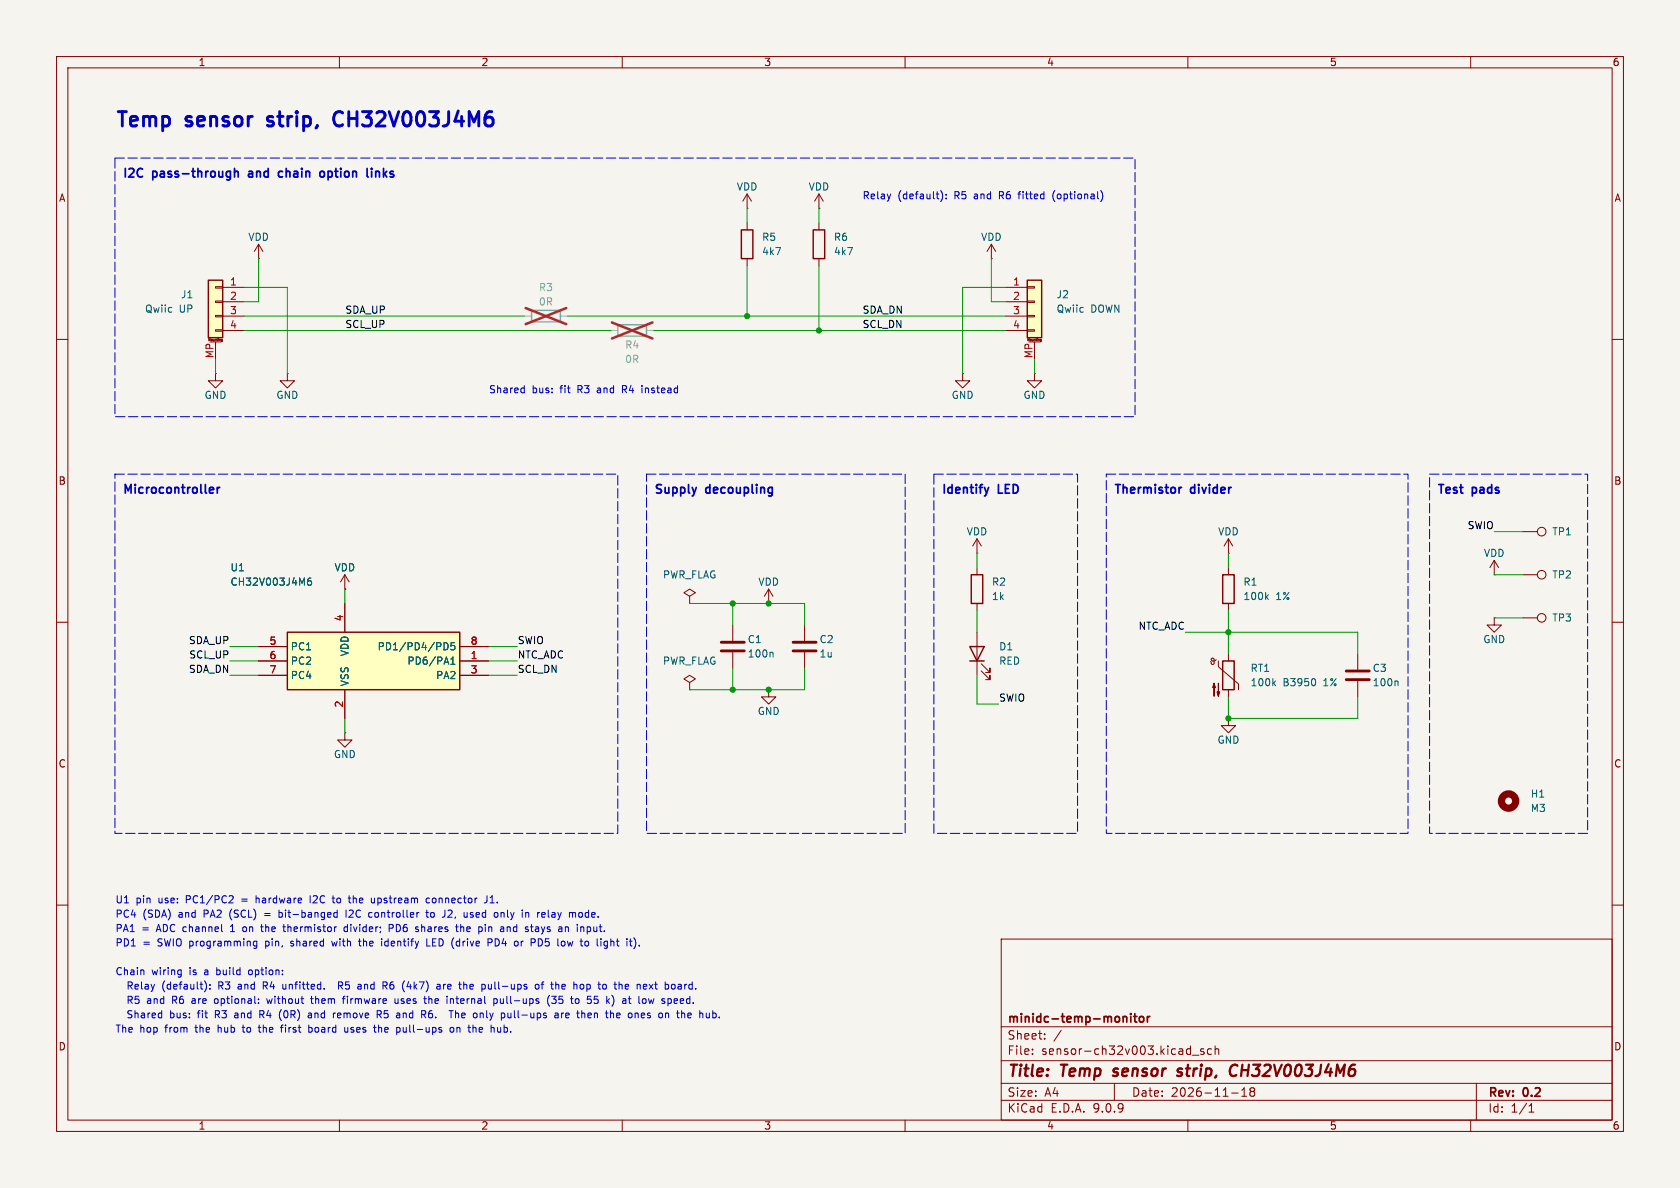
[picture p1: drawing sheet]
<svg xmlns="http://www.w3.org/2000/svg" width="297mm" height="210mm" viewBox="0 0 297 210" stroke-linecap="round" stroke-linejoin="round" font-family="sans-serif">
<path d="M0 0h297v210h-297z" fill="#f5f4ef" stroke="#f5f4ef" stroke-width=".18"/>
<g fill="none" stroke="#840000" stroke-width=".18">
<path d="M10 10h277v190h-277zM12 12h273v186h-273zM60 10v2M110 10v2M160 10v2M210 10v2M260 10v2M10 60h2M285 60h2M10 110h2M121.9 105.4l1-.6-1-.7-1 .7 1 .6v1.3M121.9 106.7h.1"/>
<path d="M264.2 109.2v1.3h1.2l-1.2 1.3-1.3-1.3h1.3M264.2 109.2h.1M269.2 109.2h2.6M285 110h2M10 160h2M177 166h108v32h-108zM285 160h2M60 198v2M110 198v2M160 198v2M177 194.5h108M177 191.5h108"/>
<path d="M177 187.5h108M177 181.5h108M182.5 186.3v.1M182.5 185.5v.1M184.7 183.6v.1M184.7 182.8v.1M187.6 182.1l-1.3 2M197 191.5v3M210 198v2M210.8 186.5h1.2M212.8 185.5l-.3-.1-.3 .2 .1 .2 .5 .2v.3h-.6M214.2 185.5l-.5-.1-.2 .3v.4l.1 .2h.6"/>
<path d="M214.8 185.5l.2-.1 .4 .1 .1 .9M214.8 184.9v1.5M217.7 193.2h1.2M219.5 193.8h.9M219.5 192.7l.5-.4v1.5M221.2 192.9l-.2 .3v.5l.2 .1 .5-.1 .1-.2-.1-.4-.2-.2M221.2 192.9l-.2-.2 .2-.4 .5 .1 .1 .2-.3 .3M221.2 192.9h.3M260 198v2M261 191.5v6.5M270.3 196.6h.9M270.3 195.5l.4-.4v1.5"/>
<circle cx="272.5" cy="109.2" r=".76"/>
</g>
<path d="M196.7 190.1l.2 .1M197 189l-.2 .3 .1 .1M209 189a.49 .49 0 0 0-.8 .3l.1 .1 .6 .2 .1 .3-.4 .3-.5-.1M217.5 189.7a.66 .66 0 0 0 1.1 .3M218.8 188.4a.8 .8 0 0 0-.9-.1 .8 .8 0 0 0-.5 .8" fill="none" stroke="#840000" stroke-width=".4"/>
<path d="M199.9 179.2v.1M199.9 179.7v1M200.4 179.7h.6M200.6 179.2v1.3l.4 .2M201.6 179.8l.3-.1 .3 .3v.4l-.3 .3-.3-.1-.2-.2v-.4zM202.8 179.7v1M203.3 179.7l-.3 .1-.2 .2" fill="none" stroke="#840000" stroke-width=".3"/>
<path d="M50.8 111.8h30.5v10.1h-30.5z" fill="#ffffc2"/>
<path d="M143.8 40.6h2v5.1h-2zM50.8 111.8h30.5v10.1h-30.5z" fill="none" stroke="#840000" stroke-width=".25"/>
<g fill="none" stroke="#840000" stroke-width=".18">
<path d="M144.8 39.4v1.2M144.8 45.7v1.3M170.2 66v1.3h1.2l-1.2 1.3-1.3-1.3h1.3M170.2 66h.1M182.9 66v1.3h1.2l-1.2 1.3-1.3-1.3h1.3M182.9 66h.1M264.2 99.1l-.8 1.2M264.2 99.1l.7 1.2M264.2 99.1v2.5M45.7 114.3h5.1M45.7 116.8h5.1M45.7 119.4h5.1"/>
<path d="M61 104.1h.1M61 101.6v2.5M61 106.7v5.1M61 101.6l-.8 1.3M61 101.6l.7 1.3M81.3 114.3h5.1M81.3 116.8h5.1M81.3 119.4h5.1M264.2 101.6h.1M61 129.5v1.3h1.2l-1.2 1.3-1.3-1.3h1.3M61 129.5h.1M61 121.9v5.1"/>
</g>
<path d="M55 102.2h-.4a.86 .86 0 0 0 0 1.2l.4-.1 .1-.4-.3-.2h-.2l-.2 .2M78.5 113.6a.64 .64 0 0 1 .7 .6 .64 .64 0 0 1-.7 .7M79.7 117.4h.7M79.7 116.5l.4-.4v1.3M80.4 113.6h-.6l-.1 .6 .2-.1 .4 .1 .1 .1v.5l-.2 .1-.5-.1" fill="none" stroke="#006464" stroke-width=".18"/>
<path d="M181.6 49.5h2.5v10.2h-2.5z" fill="#ffffc2"/>
<path d="M131.1 40.6h2v5.1h-2zM181.6 49.5h2.5v10.2h-2.5z" fill="none" stroke="#840000" stroke-width=".25"/>
<g fill="none" stroke="#840000" stroke-width=".18">
<path d="M132.1 36.8h.1M132.1 34.3l-.8 1.3M132.1 34.3l.7 1.3M132.1 34.3v2.5M132.1 39.4v1.2M144.8 36.8h.1M144.8 34.3l-.8 1.3M144.8 34.3l.7 1.3M144.8 34.3v2.5M132.1 45.7v1.3M175.3 45.7h.1M175.3 43.2l-.8 1.3"/>
<path d="M175.3 43.2l.7 1.3M175.3 43.2v2.5M177.8 50.8h3.8M177.8 53.3h3.8M177.8 55.9h3.8M177.8 58.4h3.8M181.6 50.7h1.3v.2h-1.3zM181.6 53.2h1.3v.3h-1.3zM181.6 55.8h1.3v.2h-1.3zM181.6 58.3h1.3v.2h-1.3zM184.1 60v.3l-.2 .1M181.9 60.5h2"/>
<path d="M182.9 60.5v3M183.9 60v.2h.2M183.9 60h.1M183.9 60h.2M135.9 106.7h.1M135.9 104.1l-.8 1.3M135.9 104.1l.8 1.3M135.9 104.1v2.6M269.2 101.6h2.6"/>
<circle cx="272.5" cy="101.6" r=".76"/>
</g>
<path d="M94 54.9h5.1v2h-5.1z" fill="none" stroke="#9c9b98" stroke-width=".25"/>
<path d="M92.7 55.9h1.3M99.1 55.9h1.2" fill="none" stroke="#9c9b98" stroke-width=".18"/>
<path d="M92.9 54.5l7.2 2.8M100.1 54.5l-7.2 2.8" fill="none" stroke="#e12e31" stroke-width=".46"/>
<path d="M36.8 49.5h2.6v10.2h-2.6z" fill="#ffffc2"/>
<path d="M36.8 49.5h2.6v10.2h-2.6zM171.4 114.3h2.6l-1.3 2.5zM171.4 116.8h2.6M171.7 101.6h2v5.1h-2zM216.2 101.6h2v5.1h-2zM216.2 116.8h2v5.1h-2z" fill="none" stroke="#840000" stroke-width=".25"/>
<g fill="none" stroke="#840000" stroke-width=".18">
<path d="M38.1 50.7h1.3v.2h-1.3zM38.1 53.2h1.3v.3h-1.3zM38.1 55.8h1.3v.2h-1.3zM38.1 58.3h1.3v.2h-1.3zM39.3 60v.3l-.2 .1M39.4 50.8h3.8M39.4 53.3h3.8M39.4 55.9h3.8M39.4 58.4h3.8M45.7 45.7h.1M45.7 43.2l-.7 1.3M45.7 43.2l.8 1.3"/>
<path d="M45.7 43.2v2.5M37.1 60.5h2M38.1 66v1.3h1.3l-1.3 1.3-1.3-1.3h1.3M38.1 66h.1M38.1 60.5v3M39.1 60.2h.1M39.3 60.2h-.1M39.3 60h-.2v.2M50.8 66v1.3h1.3l-1.3 1.3-1.3-1.3h1.3M50.8 66h.1M172.7 97.8h.1M172.7 95.3l-.7 1.2"/>
<path d="M172.7 95.3l.8 1.2M172.7 95.3v2.5M217.2 97.8h.1M217.2 95.3v2.5M217.2 95.3l-.8 1.2M217.2 95.3l.7 1.2M269.2 94h2.6M45.7 114.3h5.1M45.7 116.8h5.1M45.7 119.4h5.1M61 104.1h.1M61 106.7v5.1"/>
<path d="M81.3 114.3h5.1M81.3 116.8h5.1M81.3 119.4h5.1M129.5 110.5v2.8M129.5 115.3v2.8M142.2 110.5v2.8M142.2 115.3v2.8M172.7 100.3v1.3M172.7 106.7v1.3M172.7 111.8v7.6M173.5 118.6l1.5 1.5v-.7v.7h-.8M173.5 117.3l1.5 1.6v-.8v.8h-.8"/>
<path d="M215 116.6l-.2 .2-.4 .1-.2-.2v-.3l.2-.1 .2 .2v.8l-.1 .2-.3-.1-.2-.4M215.4 116.8v1.1l3.5 3v1M217.2 100.3v1.3M217.2 106.7v1.3M217.2 115.6v1.2M240 115.6v2.8M61 121.9v5.1M121.9 120.7l1-.7-1-.6-1 .6 1 .7v1.2M121.9 121.9h.1M135.9 121.9v1.3h1.3l-1.3 1.3-1.3-1.3h1.3M135.9 121.9h.1M217.2 127v1.3h1.2l-1.2 1.2-1.3-1.2h1.3"/>
<path d="M217.2 127h.1M217.2 121.9v1.3M240 120.4v2.8"/>
<circle cx="272.5" cy="94" r=".76"/>
</g>
<path d="M127.5 113.5h4.1M127.5 115.1h4.1M140.2 113.5h4.1M140.2 115.1h4.1M238 118.6h4.1M238 120.1h4.1" fill="none" stroke="#840000" stroke-width=".51"/>
<path d="M55 102.2h-.4a.86 .86 0 0 0 0 1.2l.4-.1 .1-.4-.3-.2h-.2l-.2 .2M78.5 113.6a.64 .64 0 0 1 .7 .6 .64 .64 0 0 1-.7 .7M79.7 117.4h.7M79.7 116.5l.4-.4v1.3M80.4 113.6h-.6l-.1 .6 .2-.1 .4 .1 .1 .1v.5l-.2 .1-.5-.1M136.5 115.3l.2 .2v.6M223.9 105.5l.3 .5M224.2 105.1l-.4 .5M225.1 120.7l.4 .5M225.5 120.4l-.5 .5M232.5 120.1l.1 .3-.1 .7M247 120.4l.2 .2v.6" fill="none" stroke="#006464" stroke-width=".18"/>
<g fill="#840000" stroke="#840000" stroke-width=".18">
<path d="M214.6 120.8l.3 .7h-.5l.2-.7v2.3z"/>
<path d="M215.4 120.8v2.3l-.3-.8h.5l-.2 .8z"/>
</g>
<circle cx="266.7" cy="141.6" r="1.27" fill="none" stroke="#840000" stroke-width="1.3"/>
<path d="M109.2 57.4h5.1v2h-5.1z" fill="none" stroke="#9c9b98" stroke-width=".25"/>
<path d="M107.9 58.4h1.3M114.3 58.4h1.3" fill="none" stroke="#9c9b98" stroke-width=".18"/>
<path d="M108.2 57l7.1 2.8M115.3 57l-7.1 2.8" fill="none" stroke="#e12e31" stroke-width=".46"/>
<g fill="none" stroke="#009600" stroke-width=".18">
<path d="M132.1 36.8v2.6M144.8 36.8v2.6M43.2 58.4h64.7M43.2 55.9h49.5M43.2 50.8h7.6v15.2M45.7 45.7v7.6h-2.5M100.3 55.9h77.5M115.6 58.4h62.2M132.1 47v8.9M144.8 47v11.4M175.3 45.7v7.6h2.5M177.8 50.8h-7.6v15.2"/>
<path d="M38.1 63.5v2.5M182.9 63.5v2.5M172.7 97.8v2.5M217.2 97.8v2.5M264.2 94h5M40.6 116.8h5.1M40.6 114.3h5.1M40.6 119.4h5.1M61 104.1v2.6M86.4 116.8h5M86.4 114.3h5M86.4 119.4h5"/>
<path d="M121.9 106.7h20.3v3.8M129.5 106.7v3.8M129.5 118.1v3.8M142.2 118.1v3.8h-20.3M172.7 119.4v5.1h3.8M172.7 108v3.8M209.5 111.8h30.5v3.8M217.2 108v7.6M264.2 101.6h5M264.2 109.2h5M61 127v2.5M217.2 123.2v3.8h22.8v-3.8"/>
</g>
<g fill="none" stroke="#0000c2" stroke-width=".18">
<path d="M166.3 33.7a1.46 1.46 0 0 1 0 1.9M167.3 35v.1M167.3 34.4v.1M180 34.3h.4M180.2 33.9l-.1 1.2M186.5 33.7a1.46 1.46 0 0 0 0 1.9M194.8 33.9l.2 .6-.2 .9M92.6 68.6l.1 .1M92.7 68.2v1.2M92.7 69.4h-.1M110 68.8h.5M110.5 68.2h-.5v1.2"/>
<path d="M113.5 68.2v.1M113.5 68.6v.8M41 158.3l.2 .3v.3l-.8 .7h.8M45.3 158.3v1.3M45.5 158.8l-.2 .1M54.8 158.3v1.3M58.7 158.8h.5M58.9 159.5l.3 .1M61.5 158.8h.5M61.9 159.6h.1M66.2 159.5l-.4 .1M66.2 158.8v.8"/>
<path d="M75.9 158.8h-.3l-.3 .2 .2 .5h.4M76.5 158.9v.6M86.1 158.3v.9a.41 .41 0 0 1-.5 .4M86.6 159.6h.8M87 158.3l-.4 .4M31.9 171.5h.1M32 171.5v1l-.1 .2M32 172.2l-.1 .1M34.1 176.5l-.1 .1M34.1 176.9l-.2 .2 .2 .3M36.4 173.8l.1 .4-.1 .8M37.1 174.7v.1"/>
<path d="M37.1 174.1v.1M38.1 179.3h.5M38.3 176.5l-.3 .1-.1 .2 .1 .5 .3 .1M38.6 178.7h-.5v1.2M39.2 164.6l.1 .1M40.7 164.7h.8M40.9 163.7l-.2 .1M41.5 179.7l.1 .2h.3M41.9 179.1h-.4M41.9 179.4h-.3l-.1 .2M42.3 174l-.2 .1M42.3 174.4l-.2 .1 .2 .3"/>
<path d="M43 163.9l-.1 .2 .1 .5M44.1 171.5l-.2 .2 .2 .5M45.4 166.4v1l-.2 .2h-.3M45.4 166.4h-.4l-.2 .2 .1 .6h.5M46.1 163.8h.4M46.2 179.3l.5 .6M46.2 163.4v1.1l.3 .2M46.5 174.2h.5M46.5 178.7h-.6v1.2M46.5 179.3h-.6M46.8 161.5h1M46.8 161.8h1"/>
<path d="M46.8 174.2l.5 .6M47 173.6h-.5v1.2M47.2 176.5l.2 .9 .2-.6 .3 .6M49.3 160.9v1.2M49.3 162.1h.4M49.7 161.3l-.4 .1M50 163.8h.5M50.2 163.4v1.1l.3 .2M50.5 174.7l-.3 .1M51.4 167.2h.1M51.6 166.4l-.2 .2 .2 .2M54.5 179.1h.5l.1 .8"/>
<path d="M54.5 179.9h.6M54.9 176.5h.5M55.1 176.1v1.1l.3 .2M55.1 179.4l-.6 .1M58.6 166.4l.3 .8 .2-.6M59 161.9l.2 .2h.4M59.6 161.4l-.4-.1-.2 .2M59.6 160.9v1.2M59.8 174.2h.7l.1-.2-.1-.3-.7-.1v1.2M60.1 179.1h-.3l-.1 .2v.6h.4M60.2 174.2l.4 .6M60.3 179.4l-.6 .1"/>
<path d="M60.5 176.5h.5M61 176.1l-.3 .2M61.2 160.9v1.2M61.4 176.1v.1M61.4 176.5v.9M61.4 163.4v1.3M61.4 163.9l-.3-.1-.3 .3 .1 .5h.5M61.8 160.9l-.1 .1M62.4 161.4l-.7 .7h.8M63.4 166.4h.4M63.5 166v1l.3 .2M65.4 161.3l.4 .1"/>
<path d="M65.8 162.1h-.4M66.7 178.7h.5l.2 .2-.1 .4h-.6M67 179.3l.4 .6M67.9 179.8l.2 .1M68 174.2l.4 .6M68.3 166.4l-.3 .2v.4l.3 .2M68.4 173.7v.4M68.6 178.7h-.6l-.1 .6 .2-.2M68.8 164.1l.6-.1 .1-.2v-.3l-.7-.1v1.3M69.1 173.7a.99 .99 0 0 0-.1 1.1h.2M69.2 174.1l-.3 .2M69.8 176.5l.1 .8 .3 .1 .2-.1"/>
<path d="M70.4 176.5v.9M70.9 177.3l.1 .1M71 176.6v.3M71.6 179.1l-.3 .1M71.9 174.4h.8M72.5 174v.8M74.5 163.4v1.3M74.6 163.9l-.1 .1M75.3 161.3h.5M75.5 166v1.2h.6M75.5 160.9v1.1l.3 .1M75.8 176.7l.4-.2 .2 .2"/>
<path d="M75.8 176.1v1.3M76.4 178.7h-.4a.86 .86 0 0 0 0 1.2h.4M76.4 179.2l-.4-.1-.2 .3M76.4 161.3l-.3 .2v.4l.3 .2M77.6 174l.2 .2v.6M77.8 174.8h-.1M77.8 174.3l-.1 .1M78.4 174v.8M78.8 174l-.4 .2M79.4 178.7h.7M79.4 160.9l-.2 .1M79.8 176.5l.4 .2v.7"/>
<path d="M79.9 161.4l-.8 .7h.8M80.5 179.2l.2-.1h.3l.1 .8M80.5 178.7v1.2M80.5 163.8h.5M80.9 164.7h.1M81.4 164l.4-.2 .2 .2M81.4 163.4v1.3M83.1 174.1v.7M83.1 162.1h.4M83.5 161.3l-.4 .2 .1 .2h.3M83.7 174.3l-.6 .1M85.8 163.4v.1"/>
<path d="M85.8 163.8v.9M86.3 166h.5l.2 .2-.1 .4h-.6M86.9 174v.8M86.9 174.7l-.2 .1M87.3 176.6l.4-.1 .2 .3-.1 .5h-.5M87.9 166h-.4v1.2h.4M88.5 176.5v.8l.3 .1 .2-.1M88.6 161.3v.8M88.9 161.3l-.3 .1M89 176.5v.9M89.7 164l.3-.2 .2 .2M89.7 163.8v.9"/>
<path d="M90.9 178.7v1l.2 .2M92.1 166.4v.8M92.5 166.4l-.4 .2M93.3 161.3l.2 .2v.6M93.8 163.8h.5M94.1 164.7h.2M94.7 174.1l.2-.1 .3 .1 .1 .5-.1 .2h-.3l-.2-.1zM95 163.8l-.3 .1M95.1 164.2h-.3l-.2 .2 .1 .2 .4 .1M95.2 166l.6 .1M95.7 174h.4M95.8 167l-.6 .2"/>
<path d="M96.1 173.6l-.3 .2v1M96.9 160.9v1.1l.2 .1M97.2 175.9a1.46 1.46 0 0 0 0 2M97.5 176.1h.8l-.4 .5 .4 .1v.6l-.2 .1-.6-.1M98.3 179.1h.2l.2 .2v.6M98.7 179.9h-.4M98.7 179.4h-.4M99.3 179.1v.8M99.5 174l.4 .1v.2l-.6 .1M99.6 179.1l-.3 .2M99.9 174.8h-.4M100 179.5l.6-.1-.1-.3h-.3l-.2 .2 .1 .6h.4"/>
<path d="M100 163.9h.4l.1 .8M100.3 166.4l.3 .8 .2-.6M102.3 176.7v.6M102.8 161.4l-.3-.1-.2 .2 .1 .5 .1 .1h.3M103.8 174.8h.4M103.8 174.1h.4M103.8 174v1.3M103.8 163.9l.4-.1 .2 .3M104.4 164.4l-.2 .3-.4-.1M104.5 179.1v.3l-.6 .1M105.7 176.7v.6M108.5 174h.5"/>
<path d="M108.7 173.6l.1 1.2M109.4 179.1l.2 .3-.6 .1M109.6 179.9h-.2M112.2 166l.2 .6-.2 .9M113 167.1v.1M113.8 179.1l.2 .3-.6 .1M113.9 179.9h-.1M114.8 174l.6 .8M115.4 174l-.6 .8M115.6 176.5l-.2 .9M115.7 174h.5M115.9 173.6v1.1l.2 .1"/>
<path d="M119.6 179.1h.5M119.6 176.5l.2 .3-.6 .2M119.7 177.3l-.1 .1M119.8 178.7v1l.3 .2M120.4 174.1v.7M120.4 174.8h-.1M120.4 174.3l-.1 .1M121.1 174v.8M121.2 174.1l-.1 .1M127.2 179.8v.1M42.8 181.6h.5M43 181.2v1.2"/>
<path d="M45.6 181.6h.5M45.8 181.2v1.1l.3 .2M49.6 181.6h.5M50.1 181.2l-.3 .2v1.1M54.6 181.7l.4-.1 .2 .3-.1 .5h-.5M54.6 181.2v1.3M60.9 181.6l.1 .8 .3 .1 .2-.2M61.5 181.6v.9M66.9 181.2v1.3M67.3 181.6l-.4 .1M71.3 181.6v.7l.2 .2M79.7 181.7l.3-.1 .2 .3v.3l-.2 .3-.3-.1-.1-.2z"/>
<path d="M80.8 181.6v.9M81.1 181.6l-.3 .1M84.1 181.7l.1 .8M88.5 182.3l-.2 .2-.3-.1M88.5 181.6v.9"/>
</g>
<g fill="none" stroke="#0000c2" stroke-width=".3">
<path d="M41.5 29.8v1.5M41.5 30.4l.2-.1 .3 .1 .1 .9M44 30.8v.4M49.9 30.4l-.4-.1-.3 .3v.4l.2 .2h.5M56.7 30.4l.4-.1 .3 .3-.1 .6-.2 .1-.4-.1M65.7 29.8v.1M65.7 30.3v1M66.4 30.3v1M66.9 30.3l-.5 .1M37.7 86.2l.1 .3-.8 .2M38.4 86.2v1M38.8 86.2h-.2l-.2 .3"/>
<path d="M174.8 86.2l-.4 1M208.9 86.2h-.3"/>
</g>
<path d="M60.4 19.9a.98 .98 0 0 0-1 0 .98 .98 0 0 0-.4 .9 1.08 1.08 0 0 0 .3 1.2 1.08 1.08 0 0 0 1.1 .2M47.3 22.2l.2 .1M47.4 20.7l-.1 .2 .1 .4" fill="none" stroke="#0000c2" stroke-width=".51"/>
<path d="M20.3 27.9h180.4v45.8h-180.4zM20.3 83.8h88.9v63.5h-88.9zM114.3 83.8h45.7v63.5h-45.7zM165.1 83.8h25.4v63.5h-25.4zM195.6 83.8h53.3v63.5h-53.3zM252.7 83.8h28v63.5h-28z" fill="none" stroke="#0000c2" stroke-width=".18" stroke-dasharray="1.7 .6"/>
<g fill="#009600" stroke="#009600" stroke-width=".18">
<circle cx="217.2" cy="127" r=".46"/>
<circle cx="217.2" cy="111.8" r=".46"/>
<circle cx="135.9" cy="106.7" r=".46"/>
<circle cx="129.5" cy="106.7" r=".46"/>
<circle cx="132.1" cy="55.9" r=".46"/>
<circle cx="144.8" cy="58.4" r=".46"/>
<circle cx="129.5" cy="121.9" r=".46"/>
<circle cx="135.9" cy="121.9" r=".46"/>
</g>
<g font-size="3.5" fill="#0000c2">
<text x="20.3" y="22.6">Temp</text>
<text x="33.1" y="22.6">sensor</text>
<text x="48.5" y="22.6">strip,</text>
<text x="61.2" y="22.6">CH32V003J4M6</text>
</g>
<g font-size="2.8" fill="#840000">
<text x="178" y="190.9">Title:</text>
<text x="187.7" y="190.9">Temp</text>
<text x="197.7" y="190.9">sensor</text>
<text x="209.8" y="190.9">strip,</text>
<text x="219.9" y="190.9">CH32V003J4M6</text>
</g>
<g font-size="2.1" fill="#0000c2">
<text x="21.6" y="31.5">I2C</text>
<text x="27.1" y="31.5">pass-through</text>
<text x="44.7" y="31.5">and</text>
<text x="50.6" y="31.5">chain</text>
<text x="58.5" y="31.5">option</text>
<text x="67.4" y="31.5">links</text>
<text x="21.6" y="87.4">Microcontroller</text>
<text x="115.6" y="87.4">Supply</text>
<text x="124.9" y="87.4">decoupling</text>
<text x="166.4" y="87.4">Identify</text>
<text x="176.6" y="87.4">LED</text>
<text x="196.8" y="87.4">Thermistor</text>
<text x="210.6" y="87.4">divider</text>
<text x="254" y="87.4">Test</text>
<text x="260.3" y="87.4">pads</text>
</g>
<g font-size="2.1" fill="#840000">
<text x="178" y="184">Sheet:</text>
<text x="178" y="181.2">minidc-temp-monitor</text>
<text x="178" y="186.7">File:</text>
<text x="184.1" y="186.7">sensor-ch32v003.kicad_sch</text>
<text x="178" y="196.9">KiCad</text>
<text x="178" y="194.1">Size:</text>
<text x="184.7" y="194.1">A4</text>
<text x="185.7" y="196.9">E.D.A.</text>
<text x="193.3" y="196.9">9.0.9</text>
<text x="200" y="194.1">Date:</text>
<text x="207" y="194.1">2026-11-18</text>
<text x="263" y="194.3">Rev:</text>
<text x="263" y="196.9">Id:</text>
<text x="267.1" y="196.9">1/1</text>
<text x="269.4" y="194.3">0.2</text>
</g>
<g font-size="1.8" fill="#840000">
<text x="35" y="11.9">1</text>
<text x="85" y="11.9">2</text>
<text x="135" y="11.9">3</text>
<text x="185" y="11.9">4</text>
<text x="235" y="11.9">5</text>
<text x="285" y="11.9">6</text>
<text x="10.3" y="35.9">A</text>
<text x="285.3" y="35.9">A</text>
<text x="10.3" y="85.9">B</text>
<text x="285.3" y="85.9">B</text>
<text x="10.3" y="135.9">C</text>
<text x="285.3" y="135.9">C</text>
<text x="10.3" y="185.9">D</text>
<text x="285.3" y="185.9">D</text>
<text x="35" y="199.9">1</text>
<text x="85" y="199.9">2</text>
<text x="135" y="199.9">3</text>
<text x="185" y="199.9">4</text>
<text x="235" y="199.9">5</text>
<text x="285" y="199.9">6</text>
</g>
<g font-size="1.8" fill="#006464">
<text x="130.2" y="33.9">VDD</text>
<text x="142.9" y="33.9">VDD</text>
<text x="43.8" y="42.8">VDD</text>
<text x="134.6" y="42.8">R5</text>
<text x="134.6" y="45.3">4k7</text>
<text x="147.3" y="42.8">R6</text>
<text x="147.3" y="45.3">4k7</text>
<text x="173.3" y="42.8">VDD</text>
<text x="31.9" y="52.9">J1</text>
<text x="186.7" y="52.9">J2</text>
<text x="25.5" y="55.5">Qwiic</text>
<text x="31.7" y="55.5">UP</text>
<text x="186.7" y="55.5">Qwiic</text>
<text x="192.8" y="55.5">DOWN</text>
<text x="36.1" y="70.7">GND</text>
<text x="48.8" y="70.7">GND</text>
<text x="168.1" y="70.7">GND</text>
<text x="180.8" y="70.7">GND</text>
<text x="170.8" y="94.8">VDD</text>
<text x="215.3" y="94.8">VDD</text>
<text x="274.3" y="94.8">TP1</text>
<text x="40.6" y="101.2">U1</text>
<text x="59" y="101.2">VDD</text>
<text x="262.2" y="98.7">VDD</text>
<text x="40.6" y="103.7">CH32V003J4M6</text>
<text x="117.1" y="102.5">PWR_FLAG</text>
<text x="134" y="103.7">VDD</text>
<text x="175.3" y="103.7">R2</text>
<text x="175.3" y="106.3">1k</text>
<text x="219.7" y="103.7">R1</text>
<text x="219.7" y="106.3">100k</text>
<text x="225.5" y="106.3">1%</text>
<text x="274.3" y="102.5">TP2</text>
<text x="132.1" y="113.9">C1</text>
<text x="144.8" y="113.9">C2</text>
<text x="262.1" y="113.9">GND</text>
<text x="274.3" y="110.1">TP3</text>
<text x="51.3" y="115.2">PC1</text>
<text x="51.3" y="117.7">PC2</text>
<text x="61.8" y="116.1" transform="rotate(-90 61.8 116.1)">VDD</text>
<text x="66.7" y="115.2">PD1/PD4/PD5</text>
<text x="71.9" y="117.7">PD6/PA1</text>
<text x="117.1" y="117.7">PWR_FLAG</text>
<text x="132.1" y="116.4">100n</text>
<text x="144.8" y="116.4">1u</text>
<text x="176.5" y="115.2">D1</text>
<text x="176.5" y="117.7">RED</text>
<text x="221" y="119">RT1</text>
<text x="242.6" y="119">C3</text>
<text x="51.3" y="120.2">PC4</text>
<text x="61.8" y="121.4" transform="rotate(-90 61.8 121.4)">VSS</text>
<text x="77" y="120.2">PA2</text>
<text x="221" y="121.5">100k</text>
<text x="226.8" y="121.5">B3950</text>
<text x="234.1" y="121.5">1%</text>
<text x="242.6" y="121.5">100n</text>
<text x="133.9" y="126.6">GND</text>
<text x="215.1" y="131.7">GND</text>
<text x="58.9" y="134.2">GND</text>
<text x="270.5" y="143.7">M3</text>
<text x="270.5" y="141.2">H1</text>
</g>
<g font-size="1.8" fill="#0000c2">
<text x="152.4" y="35.3">Relay</text>
<text x="158.7" y="35.3">(default):</text>
<text x="168.8" y="35.3">R5</text>
<text x="172.5" y="35.3">and</text>
<text x="177.1" y="35.3">R6</text>
<text x="180.8" y="35.3">fitted</text>
<text x="186.9" y="35.3">(optional)</text>
<text x="86.4" y="69.6">Shared</text>
<text x="94.1" y="69.6">bus:</text>
<text x="99.2" y="69.6">fit</text>
<text x="102.4" y="69.6">R3</text>
<text x="106" y="69.6">and</text>
<text x="110.7" y="69.6">R4</text>
<text x="114.3" y="69.6">instead</text>
<text x="20.3" y="159.8">U1</text>
<text x="24" y="159.8">pin</text>
<text x="28.1" y="159.8">use:</text>
<text x="33.1" y="159.8">PC1/PC2</text>
<text x="43.1" y="159.8">=</text>
<text x="45.9" y="159.8">hardware</text>
<text x="55.6" y="159.8">I2C</text>
<text x="59.9" y="159.8">to</text>
<text x="62.9" y="159.8">the</text>
<text x="67.1" y="159.8">upstream</text>
<text x="77" y="159.8">connector</text>
<text x="87.6" y="159.8">J1.</text>
<text x="20.3" y="167.4">PD1</text>
<text x="20.3" y="164.9">PA1</text>
<text x="20.3" y="162.3">PC4</text>
<text x="25.1" y="164.9">=</text>
<text x="25.2" y="167.4">=</text>
<text x="25.2" y="162.3">(SDA)</text>
<text x="27.8" y="164.9">ADC channel</text>
<text x="28" y="167.4">SWIO programming</text>
<text x="31.7" y="162.3">and</text>
<text x="36.3" y="162.3">PA2</text>
<text x="41" y="162.3">(SCL)</text>
<text x="41.2" y="164.9">1</text>
<text x="43.6" y="164.9">on</text>
<text x="47.1" y="164.9">the</text>
<text x="47.4" y="167.4">pin,</text>
<text x="50.1" y="162.3">bit-banged</text>
<text x="51.2" y="164.9">thermistor</text>
<text x="52.1" y="167.4">shared</text>
<text x="59.6" y="167.4">with</text>
<text x="62.1" y="164.9">divider;</text>
<text x="62.2" y="162.3">I2C</text>
<text x="64.6" y="167.4">the</text>
<text x="66.5" y="162.3">controller</text>
<text x="68.7" y="167.4">identify</text>
<text x="70.2" y="164.9">PD6</text>
<text x="75.1" y="164.9">shares</text>
<text x="76.9" y="167.4">LED (drive</text>
<text x="76.9" y="162.3">to</text>
<text x="79.9" y="162.3">J2,</text>
<text x="82.5" y="164.9">the</text>
<text x="83.9" y="162.3">used</text>
<text x="86.7" y="164.9">pin</text>
<text x="88.1" y="167.4">PD4</text>
<text x="89.5" y="162.3">only</text>
<text x="90.8" y="164.9">and</text>
<text x="93" y="167.4">or</text>
<text x="94.6" y="162.3">in</text>
<text x="95.4" y="164.9">stays</text>
<text x="96.1" y="167.4">PD5</text>
<text x="97.5" y="162.3">relay</text>
<text x="101.1" y="167.4">low</text>
<text x="101.4" y="164.9">an</text>
<text x="103.3" y="162.3">mode.</text>
<text x="104.9" y="164.9">input.</text>
<text x="105.4" y="167.4">to</text>
<text x="108.4" y="167.4">light</text>
<text x="20.3" y="172.5">Chain</text>
<text x="26.8" y="172.5">wiring</text>
<text x="33.6" y="172.5">is</text>
<text x="36.4" y="172.5">a</text>
<text x="38.7" y="172.5">build</text>
<text x="44.6" y="172.5">option:</text>
<text x="22.7" y="175">Relay</text>
<text x="22.7" y="177.6">R5</text>
<text x="26.3" y="177.6">and</text>
<text x="29" y="175">(default):</text>
<text x="30.9" y="177.6">R6</text>
<text x="34.6" y="177.6">are</text>
<text x="38.8" y="177.6">optional:</text>
<text x="39.1" y="175">R3</text>
<text x="42.7" y="175">and</text>
<text x="47.4" y="175">R4</text>
<text x="48.3" y="177.6">without</text>
<text x="51" y="175">unfitted.</text>
<text x="56.3" y="177.6">them</text>
<text x="61.3" y="175">R5</text>
<text x="62.1" y="177.6">firmware</text>
<text x="64.9" y="175">and</text>
<text x="69.5" y="175">R6</text>
<text x="71.5" y="177.6">uses</text>
<text x="73.2" y="175">(4k7)</text>
<text x="76.9" y="177.6">the</text>
<text x="79.5" y="175">are</text>
<text x="81.1" y="177.6">internal</text>
<text x="83.7" y="175">the</text>
<text x="87.8" y="175">pull-ups</text>
<text x="89.5" y="177.6">pull-ups</text>
<text x="97.5" y="175">of</text>
<text x="99.2" y="177.6">(35</text>
<text x="100.6" y="175">the</text>
<text x="103.7" y="177.6">to</text>
<text x="104.7" y="175">hop</text>
<text x="106.7" y="177.6">55</text>
<text x="109.3" y="175">to</text>
<text x="110.3" y="177.6">k)</text>
<text x="112.4" y="175">the</text>
<text x="113.4" y="177.6">at</text>
<text x="116.4" y="177.6">low</text>
<text x="116.5" y="175">next</text>
<text x="120.7" y="177.6">speed.</text>
<text x="121.7" y="175">board.</text>
<text x="20.3" y="182.6">The</text>
<text x="22.7" y="180.1">Shared</text>
<text x="24.7" y="182.6">hop</text>
<text x="29.3" y="182.6">from</text>
<text x="30.4" y="180.1">bus:</text>
<text x="34.8" y="182.6">the</text>
<text x="35.5" y="180.1">fit</text>
<text x="38.7" y="180.1">R3</text>
<text x="39" y="182.6">hub</text>
<text x="42.3" y="180.1">and</text>
<text x="43.6" y="182.6">to</text>
<text x="46.6" y="182.6">the</text>
<text x="47" y="180.1">R4</text>
<text x="50.6" y="180.1">(0R)</text>
<text x="50.8" y="182.6">first</text>
<text x="55.8" y="182.6">board</text>
<text x="56" y="180.1">and</text>
<text x="60.6" y="180.1">remove</text>
<text x="62.4" y="182.6">uses</text>
<text x="67.8" y="182.6">the</text>
<text x="68.5" y="180.1">R5</text>
<text x="72" y="182.6">pull-ups</text>
<text x="72.2" y="180.1">and</text>
<text x="76.8" y="180.1">R6.</text>
<text x="81.7" y="182.6">on</text>
<text x="82.2" y="180.1">The</text>
<text x="85.1" y="182.6">the</text>
<text x="86.6" y="180.1">only</text>
<text x="89.3" y="182.6">hub.</text>
<text x="91.7" y="180.1">pull-ups</text>
<text x="101.4" y="180.1">are</text>
<text x="105.6" y="180.1">then</text>
<text x="110.9" y="180.1">the</text>
<text x="115" y="180.1">ones</text>
<text x="120.6" y="180.1">on</text>
<text x="124.1" y="180.1">the</text>
</g>
<g font-size="1.8" fill="#a90000">
<text x="40.6" y="50.5">1</text>
<text x="40.6" y="53.1">2</text>
<text x="179" y="50.5">1</text>
<text x="179" y="53.1">2</text>
<text x="40.6" y="55.6">3</text>
<text x="40.6" y="58.2">4</text>
<text x="179" y="55.6">3</text>
<text x="179" y="58.2">4</text>
<text x="37.8" y="63.4" transform="rotate(-90 37.8 63.4)">MP</text>
<text x="182.6" y="63.4" transform="rotate(-90 182.6 63.4)">MP</text>
<text x="60.7" y="109.9" transform="rotate(-90 60.7 109.9)">4</text>
<text x="47.6" y="114">5</text>
<text x="47.6" y="116.6">6</text>
<text x="47.6" y="119.1">7</text>
<text x="83.1" y="114">8</text>
<text x="83.1" y="116.6">1</text>
<text x="83.1" y="119.1">3</text>
<text x="60.7" y="125.2" transform="rotate(-90 60.7 125.2)">2</text>
</g>
<g font-size="1.8" fill="#939391">
<text x="95.2" y="51.7">R3</text>
<text x="95.2" y="54.2">0R</text>
<text x="110.4" y="61.8">R4</text>
<text x="110.4" y="64.4">0R</text>
</g>
<g font-size="1.8" fill="#0f0f0f">
<text x="61" y="58.1">SCL_UP</text>
<text x="61" y="55.5">SDA_UP</text>
<text x="152.4" y="58.1">SCL_DN</text>
<text x="152.4" y="55.5">SDA_DN</text>
<text x="259.4" y="93.6">SWIO</text>
<text x="33.3" y="114">SDA_UP</text>
<text x="91.4" y="114">SWIO</text>
<text x="201.2" y="111.4">NTC_ADC</text>
<text x="33.3" y="119">SDA_DN</text>
<text x="33.4" y="116.5">SCL_UP</text>
<text x="91.4" y="119">SCL_DN</text>
<text x="91.4" y="116.5">NTC_ADC</text>
<text x="176.5" y="124.1">SWIO</text>
</g>
<g font-size=".5" fill="#840000">
<text x="36.7" y="60.4">Mounting</text>
<text x="181.5" y="60.4">Mounting</text>
</g>
</svg>
